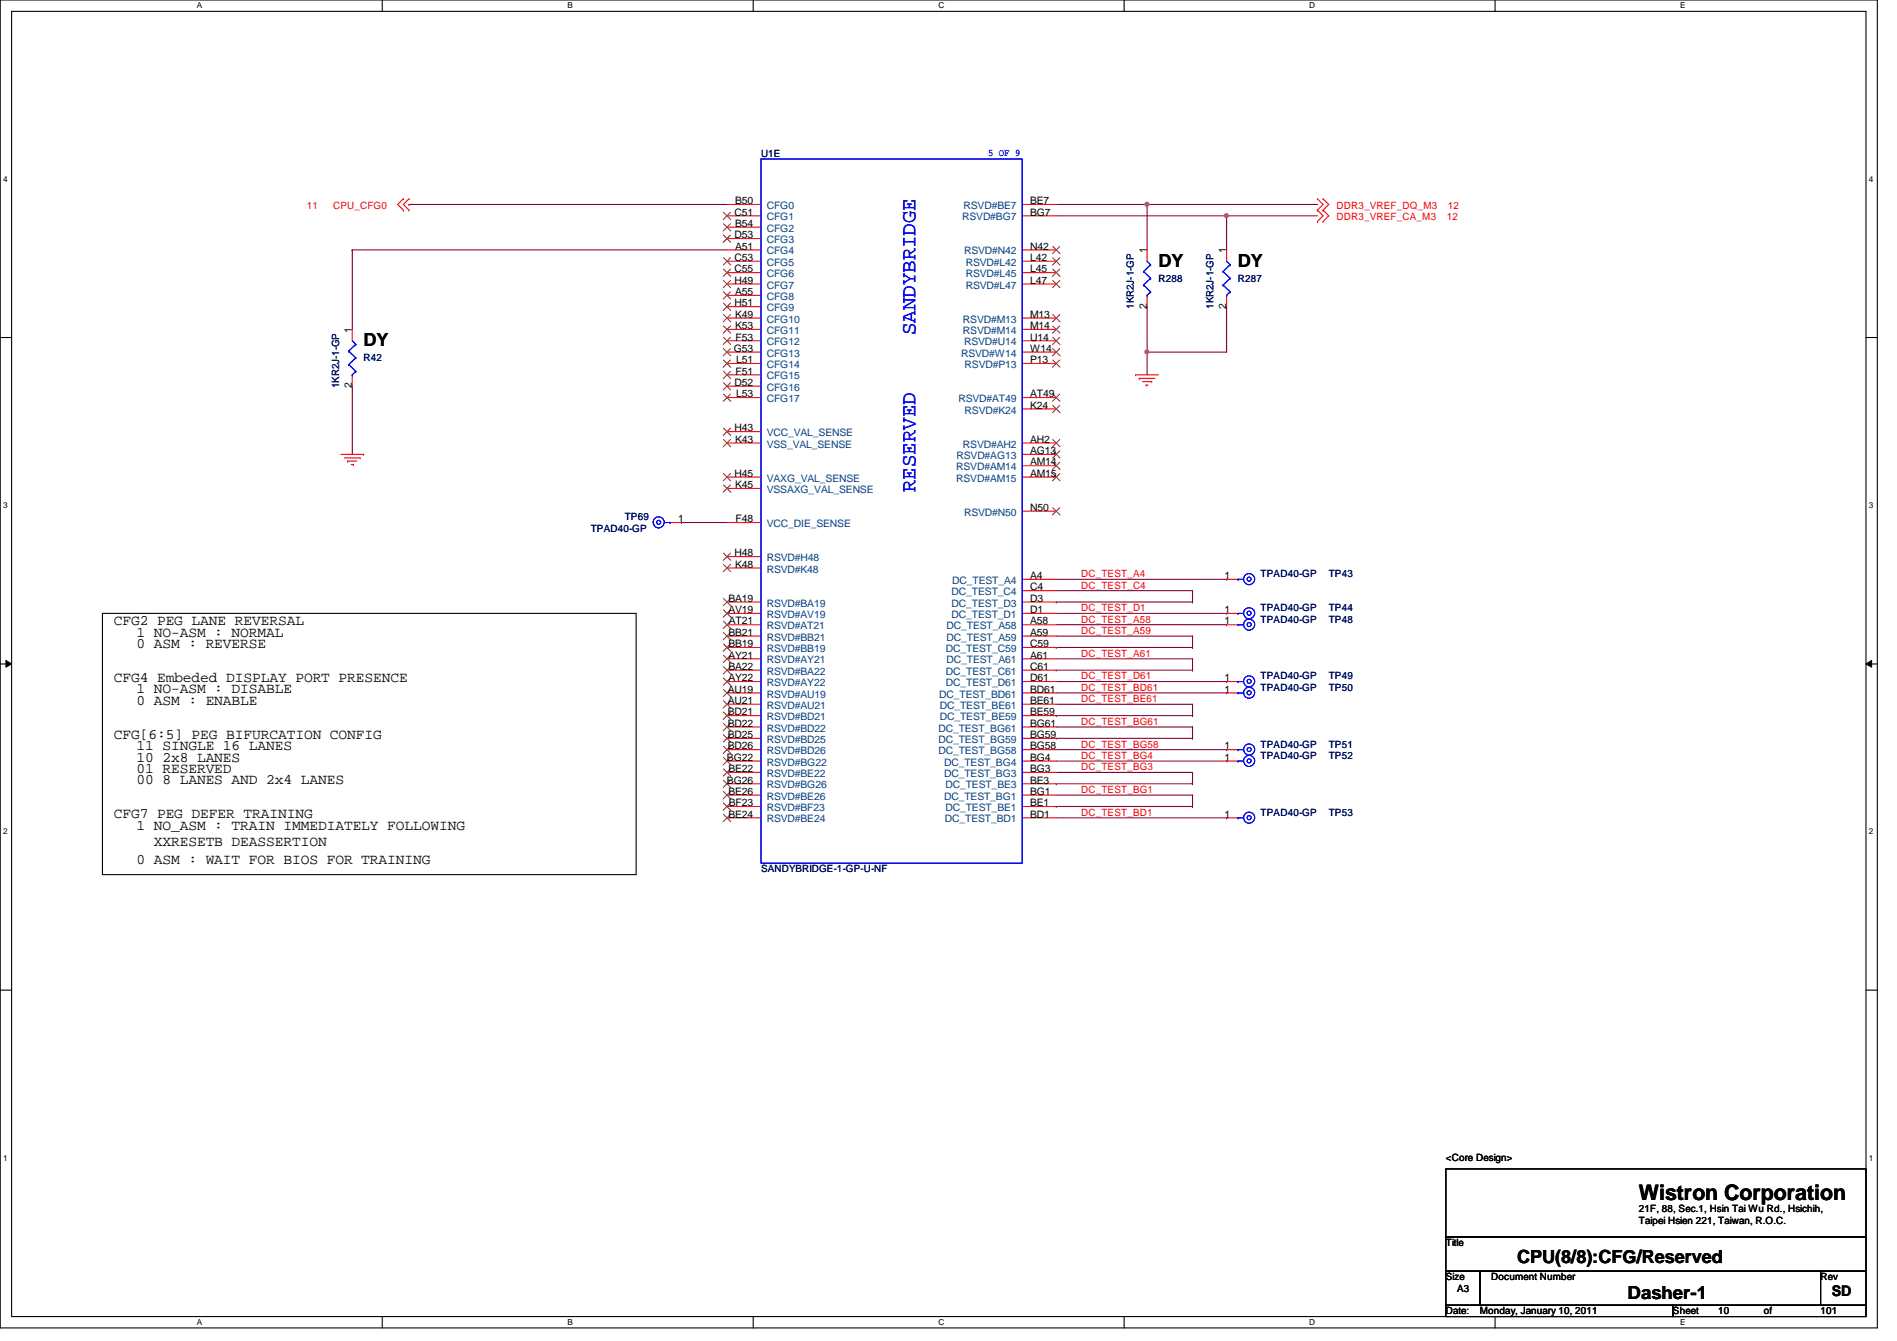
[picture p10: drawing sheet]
<svg xmlns="http://www.w3.org/2000/svg" width="297mm" height="210mm" viewBox="0 0 297 210" stroke-linecap="round" stroke-linejoin="round" font-family="sans-serif">
<path d="M0 0h294v207.9h-294zM1.8 1.8h290.4v204.3h-290.4z" fill="none" stroke="#000" stroke-width=".17"/>
<g fill="#fff">
<path d="M30.8 .2h.8v1.4h-.8z"/>
<path d="M30.8 206.2h.8v1.4h-.8z"/>
</g>
<path d="M59.9 0v1.8M59.9 206.1v1.8" fill="none" stroke="#000" stroke-width=".17"/>
<g fill="#fff">
<path d="M88.9 .2h.8v1.4h-.8z"/>
<path d="M88.9 206.2h.8v1.4h-.8z"/>
</g>
<path d="M117.9 0v1.8M117.9 206.1v1.8" fill="none" stroke="#000" stroke-width=".17"/>
<g fill="#fff">
<path d="M146.9 .2h.9v1.4h-.9z"/>
<path d="M146.9 206.2h.9v1.4h-.9z"/>
</g>
<path d="M176 0v1.8M176 206.1v1.8" fill="none" stroke="#000" stroke-width=".17"/>
<g fill="#fff">
<path d="M205 .2h.9v1.4h-.9z"/>
<path d="M205 206.2h.9v1.4h-.9z"/>
</g>
<path d="M234.1 0v1.8M234.1 206.1v1.8" fill="none" stroke="#000" stroke-width=".17"/>
<g fill="#fff">
<path d="M263.1 .2h.8v1.4h-.8z"/>
<path d="M263.1 206.2h.8v1.4h-.8z"/>
<path d="M.5 27.3h.7v1.4h-.7z"/>
<path d="M292.6 27.3h.7v1.4h-.7z"/>
<path d="M.5 78.4h.7v1.4h-.7z"/>
<path d="M292.6 78.4h.7v1.4h-.7z"/>
</g>
<path d="M0 52.8h1.8M292.2 52.8h1.8" fill="none" stroke="#000" stroke-width=".17"/>
<g fill="#fff">
<path d="M.5 129.5h.7v1.4h-.7z"/>
<path d="M292.6 129.5h.7v1.4h-.7z"/>
</g>
<path d="M0 103.9h1.8M292.2 103.9h1.8" fill="none" stroke="#000" stroke-width=".17"/>
<path d="M.9 103.4l.9 .5-.9 .5zM292.2 103.9l.9-.5v1z" fill="#000"/>
<path d="M.9 103.4l.9 .5-.9 .5zM292.2 103.9l.9-.5v1z" fill="none" stroke="#000" stroke-width=".16"/>
<g fill="#fff">
<path d="M.5 180.5h.7v1.4h-.7z"/>
<path d="M292.6 180.5h.7v1.4h-.7z"/>
</g>
<path d="M0 155h1.8M292.2 155h1.8" fill="none" stroke="#000" stroke-width=".17"/>
<g fill="none" stroke="#800040" stroke-width=".17">
<path d="M55.2 39.1h58.6M55.2 39.1h.1M55.2 39.1v12.5M64 32h49.8M64 32h.1M165.4 32h40.9M165.4 33.8h26.7M179.6 32h.1M179.6 32v7.1M192.1 33.8h.1M55.2 60.5h.1M55.2 60.5v10.6"/>
<path d="M165.4 94.2h21.3M165.4 94.2h.1M165.4 90.7h26.7M165.4 96h26.7M165.4 97.8h26.7M165.4 92.5h21.3M165.4 99.6h21.3M186.7 92.5h.1M186.7 94.2h.1M186.7 99.6h.1M186.7 92.5v1.7M186.7 99.6v1.7"/>
<path d="M192.1 90.7h.1M192.1 96h.1M192.1 97.8h.1M165.4 101.3h21.3M165.4 104.9h21.3M165.4 112h21.3M165.4 115.6h21.3M165.4 101.3h.1M165.4 104.9h.1M165.4 112h.1M165.4 115.6h.1M165.4 106.7h26.7"/>
<path d="M165.4 108.5h26.7M165.4 117.3h26.7M165.4 119.1h26.7M165.4 103.1h21.3M165.4 110.2h21.3M165.4 113.8h21.3M186.7 101.3h.1M186.7 103.1h.1M186.7 104.9h.1M186.7 110.2h.1M186.7 112h.1M186.7 113.8h.1"/>
<path d="M186.7 115.6h.1M186.7 103.1v1.8M186.7 110.2v1.8M186.7 113.8v1.8M192.1 106.7h.1M192.1 108.5h.1M192.1 117.3h.1M192.1 119.1h.1M165.4 122.7h21.3M165.4 126.2h21.3M165.4 122.7h.1M165.4 126.2h.1"/>
<path d="M165.4 128h26.7M165.4 120.9h21.3M165.4 124.5h21.3M186.7 120.9h.1M186.7 122.7h.1M186.7 124.5h.1M186.7 126.2h.1M186.7 120.9v1.8M186.7 124.5v1.7M192.1 128h.1"/>
</g>
<circle cx="179.6" cy="32" r=".32" fill="#f0f"/>
<circle cx="179.6" cy="32" r=".32" fill="none" stroke="#f0f" stroke-width=".17"/>
<path d="M192.1 33.8h.1M192.1 33.8h14.2M179.6 48h.1M179.6 48v7.1M192.1 48h.1M192.1 48v7.1" fill="none" stroke="#800040" stroke-width=".17"/>
<circle cx="192" cy="33.8" r=".32" fill="#f0f"/>
<circle cx="192" cy="33.8" r=".32" fill="none" stroke="#f0f" stroke-width=".17"/>
<path d="M179.6 55.1h12.5M179.6 55.1h.1M179.6 55.1v3.6" fill="none" stroke="#800040" stroke-width=".17"/>
<circle cx="179.6" cy="55.1" r=".32" fill="#f0f"/>
<circle cx="179.6" cy="55.1" r=".32" fill="none" stroke="#f0f" stroke-width=".17"/>
<path d="M192.1 33.8h.1M192.1 33.8v5.3M106.7 81.8h.1M106.7 81.8h7.1" fill="none" stroke="#800040" stroke-width=".17"/>
<g fill="none" stroke="#f00" stroke-width=".17">
<path d="M63.2 31.1h.1M63.2 32.9h.1M63.2 31.1l-.9 .9 .9 .9M64 31.1l-.8 .9 .8 .9M64 31.1h.1M64 32.9h.1M113.8 32h5.4M113.8 33.8h5.4M113.8 35.6h5.4M113.8 37.3h5.4M113.8 39.1h5.4M160.1 32h5.3"/>
<path d="M160.1 33.8h5.3M160.1 39.1h5.3M179.6 39.1v1.8M192.1 39.1v1.8M206.3 31.1h.1M206.3 32.9h.1M206.3 34.7h.1M206.3 31.1l.9 .9-.9 .9M206.3 32.9l.9 .9-.9 .9M207.2 31.1h.1M207.2 32.9h.1M207.2 34.7h.1"/>
<path d="M207.2 31.1l.9 .9-.9 .9M207.2 32.9l.9 .9-.9 .9M55.2 51.6v1.7M55.2 58.7v1.8M113.8 58.7h5.4M113.8 40.9h5.4M113.8 42.7h5.4M113.8 44.4h5.4M113.8 46.2h5.4M113.8 48h5.4M113.8 49.8h5.4M113.8 51.6h5.4"/>
<path d="M113.8 53.3h5.4M113.8 55.1h5.4M113.8 56.9h5.4M160.1 40.9h5.3M160.1 42.7h5.3M160.1 44.4h5.3M160.1 49.8h5.3M160.1 51.6h5.3M160.1 53.3h5.3M160.1 55.1h5.3M160.1 56.9h5.3M177.8 58.7h3.6"/>
<path d="M177.8 58.7h.1M178.4 59.2h2.4M178.4 59.2h.1M178.9 59.7h1.4M179.6 46.2v1.8M180.3 59.7h.1M192.1 46.2v1.8M53.4 71.1h3.5M53.9 71.7h2.5M54.4 72.2h.1M54.4 72.2h1.5M55 72.7h.3"/>
<path d="M55.3 72.7h.1M56.4 71.7h.1M56.9 71.1h.1M113.8 60.5h5.4M113.8 62.2h5.4M113.8 67.6h5.4M113.8 69.3h5.4M113.8 74.7h5.4M113.8 76.5h5.4M160.1 71.1h5.3M160.1 62.2h5.3M160.1 69.3h5.3"/>
<path d="M160.1 74.7h5.3M160.1 72.9h5.3M160.1 64h5.3M179.4 60.3h.4M179.4 60.3h.1M104.9 81.8h1.8M113.8 81.8h5.4M113.8 97.8h5.4M113.8 99.6h5.4M113.8 96h5.4M113.8 94.2h5.4M113.8 87.1h5.4"/>
<path d="M113.8 88.9h5.4M160.1 90.7h5.3M160.1 97.8h5.3M160.1 99.6h5.3M160.1 92.5h5.3M160.1 96h5.3M160.1 94.2h5.3M160.1 80h5.3M192.1 90.7h1.7M192.1 97.8h1.7M192.1 96h1.7M113.8 106.7h5.4"/>
<path d="M113.8 117.3h5.4M113.8 103.1h5.4M113.8 108.5h5.4M113.8 112h5.4M113.8 110.2h5.4M113.8 119.1h5.4M113.8 115.6h5.4M113.8 113.8h5.4M113.8 101.3h5.4M113.8 104.9h5.4M160.1 106.7h5.3M160.1 117.3h5.3"/>
<path d="M160.1 103.1h5.3M160.1 108.5h5.3M160.1 112h5.3M160.1 110.2h5.3M160.1 119.1h5.3M160.1 115.6h5.3M160.1 113.8h5.3M160.1 101.3h5.3M160.1 104.9h5.3M192.1 106.7h1.7M192.1 117.3h1.7M192.1 108.5h1.7"/>
<path d="M192.1 119.1h1.7M113.8 128h5.4M113.8 126.2h5.4M113.8 122.7h5.4M113.8 124.5h5.4M113.8 120.9h5.4M160.1 128h5.3M160.1 126.2h5.3M160.1 122.7h5.3M160.1 124.5h5.3M160.1 120.9h5.3M192.1 128h1.7"/>
</g>
<path d="M16 96h83.6v40.9h-83.6zM226.4 183h65.8v10.6h-65.8zM226.4 193.6h65.8v5.4h-65.8zM226.4 199h5.3v5.3h-5.3zM231.7 199h53.4v5.3h-53.4zM285.1 199h7.1v5.3h-7.1zM226.4 204.3h35.6v1.8h-35.6zM262 204.3h30.2v1.8h-30.2z" fill="none" stroke="#000" stroke-width=".17"/>
<g fill="none" stroke="#00f" stroke-width=".17">
<path d="M119.2 24.9h40.9v110.2h-40.9zM54.6 54.9h.1M54.6 57.1h.1M54.6 54.9l1.1 1.1M54.6 57.1l1.1 1M55.2 58.7h.1M55.2 53.3l.5 .6M55.7 53.9h.1M55.7 56h.1M55.7 58.1h.1M55.7 53.9l-1.1 1M55.7 56l-1.1 1.1"/>
<path d="M55.7 58.1l-.5 .6M179.1 42.5h.1M179.1 44.6h.1M179.1 42.5l1.1 1.1M179.1 44.6l1.1 1.1M179.6 46.2h.1M179.6 40.9l.6 .5M180.2 41.4h.1M180.2 43.6h.1M180.2 45.7h.1M180.2 41.4l-1.1 1.1M180.2 43.6l-1.1 1"/>
<path d="M180.2 45.7l-.6 .5M191.5 42.5h.1M191.5 44.6h.1M191.5 42.5l1.1 1.1M191.5 44.6l1.1 1.1M192.1 46.2h.1M192.1 40.9l.5 .5M192.6 41.4h.1M192.6 43.6h.1M192.6 45.7h.1M192.6 41.4l-1.1 1.1M192.6 43.6l-1.1 1"/>
<path d="M192.6 45.7l-.5 .5M104.1 81.8h.8M104.9 81.8h.1M193.8 90.7h.9M193.8 97.8h.9M193.8 96h.9M193.8 90.7h.1M193.8 97.8h.1M193.8 96h.1M193.8 106.7h.9M193.8 117.3h.9M193.8 108.5h.9"/>
<path d="M193.8 119.1h.9M193.8 106.7h.1M193.8 117.3h.1M193.8 108.5h.1M193.8 119.1h.1M193.8 128h.9M193.8 128h.1"/>
<circle cx="103.1" cy="81.8" r=".32"/>
<circle cx="103.1" cy="81.8" r=".87"/>
<circle cx="195.6" cy="96" r=".32"/>
<circle cx="195.6" cy="97.8" r=".32"/>
<circle cx="195.6" cy="90.7" r=".32"/>
<circle cx="195.6" cy="97.8" r=".87"/>
<circle cx="195.6" cy="96" r=".87"/>
<circle cx="195.6" cy="90.6" r=".87"/>
<circle cx="195.6" cy="108.4" r=".32"/>
<circle cx="195.6" cy="119.1" r=".32"/>
<circle cx="195.6" cy="106.7" r=".32"/>
<circle cx="195.6" cy="117.3" r=".32"/>
<circle cx="195.6" cy="106.7" r=".87"/>
<circle cx="195.6" cy="117.3" r=".87"/>
<circle cx="195.6" cy="108.4" r=".87"/>
<circle cx="195.6" cy="119.1" r=".87"/>
<circle cx="195.6" cy="128" r=".32"/>
<circle cx="195.6" cy="128" r=".87"/>
</g>
<g fill="none" stroke="#804000" stroke-width=".16">
<path d="M113.3 33.2l1.1 1.2M113.3 35l1.1 1.2M113.3 36.8l1.1 1.1M114.4 33.2l-1.2 1.2M114.4 35l-1.2 1.2M114.4 36.8l-1.2 1.1M164.8 38.6l1.2 1.1M165.9 38.6l-1.1 1.1M113.3 40.3l1.1 1.2M113.3 42.1l1.1 1.2M113.3 43.9l1.1 1.1M113.3 45.7l1.1 1.1"/>
<path d="M113.3 47.5l1.1 1.1M113.3 49.2l1.1 1.2M113.3 51l1.1 1.2M113.3 52.8l1.1 1.1M113.3 54.6l1.1 1.1M113.3 56.3l1.1 1.2M113.3 58.1l1.1 1.2M113.3 59.9l1.1 1.1M114.4 40.3l-1.2 1.2M114.4 42.1l-1.2 1.2M114.4 43.9l-1.2 1.1M114.4 45.7l-1.2 1.1"/>
<path d="M114.4 47.5l-1.2 1.1M114.4 49.2l-1.2 1.2M114.4 51l-1.2 1.2M114.4 52.8l-1.2 1.1M114.4 54.6l-1.2 1.1M114.4 56.3l-1.2 1.2M114.4 58.1l-1.2 1.2M114.4 59.9l-1.2 1.1M164.8 40.3l1.2 1.2M164.8 42.1l1.2 1.2M164.8 43.9l1.2 1.1M164.8 49.2l1.2 1.2"/>
<path d="M164.8 51l1.2 1.2M164.8 52.8l1.2 1.1M164.8 54.6l1.2 1.1M164.8 56.3l1.2 1.2M165.9 43.9l-1.1 1.1M165.9 49.2l-1.1 1.2M165.9 51l-1.1 1.2M165.9 52.8l-1.1 1.1M165.9 40.3l-1.1 1.2M165.9 42.1l-1.1 1.2M165.9 54.6l-1.1 1.1M165.9 56.3l-1.1 1.2"/>
<path d="M113.3 61.7l1.1 1.1M113.3 67l1.1 1.2M113.3 68.8l1.1 1.1M113.3 74.1l1.1 1.2M113.3 75.9l1.1 1.1M114.4 61.7l-1.2 1.1M114.4 67l-1.2 1.2M114.4 68.8l-1.2 1.1M114.4 74.1l-1.2 1.2M114.4 75.9l-1.2 1.1M164.8 68.8l1.2 1.1M164.8 70.6l1.2 1.1"/>
<path d="M164.8 72.3l1.2 1.2M164.8 74.1l1.2 1.2M164.8 79.5l1.2 1.1M164.8 61.7l1.2 1.1M164.8 63.5l1.2 1.1M165.9 68.8l-1.1 1.1M165.9 70.6l-1.1 1.1M165.9 72.3l-1.1 1.2M165.9 74.1l-1.1 1.2M165.9 61.7l-1.1 1.1M165.9 63.5l-1.1 1.1M165.9 79.5l-1.1 1.1"/>
<path d="M113.3 93.7l1.1 1.1M113.3 95.5l1.1 1.1M113.3 97.2l1.1 1.2M113.3 99l1.1 1.2M113.3 86.6l1.1 1.1M113.3 88.3l1.1 1.2M114.4 93.7l-1.2 1.1M114.4 95.5l-1.2 1.1M114.4 97.2l-1.2 1.2M114.4 99l-1.2 1.2M114.4 86.6l-1.2 1.1M114.4 88.3l-1.2 1.2"/>
<path d="M113.3 100.8l1.1 1.1M113.3 102.6l1.1 1.1M113.3 104.4l1.1 1.1M113.3 106.1l1.1 1.2M113.3 107.9l1.1 1.2M113.3 109.7l1.1 1.1M113.3 111.5l1.1 1.1M113.3 113.2l1.1 1.2M113.3 115l1.1 1.2M113.3 116.8l1.1 1.1M113.3 118.6l1.1 1.1M114.4 100.8l-1.2 1.1"/>
<path d="M114.4 102.6l-1.2 1.1M114.4 104.4l-1.2 1.1M114.4 106.1l-1.2 1.2M114.4 107.9l-1.2 1.2M114.4 109.7l-1.2 1.1M114.4 111.5l-1.2 1.1M114.4 113.2l-1.2 1.2M114.4 115l-1.2 1.2M114.4 116.8l-1.2 1.1M114.4 118.6l-1.2 1.1M113.3 120.4l1.1 1.1M113.3 122.1l1.1 1.2"/>
<path d="M113.3 123.9l1.1 1.2M113.3 125.7l1.1 1.1M113.3 127.5l1.1 1.1M114.4 120.4l-1.2 1.1M114.4 122.1l-1.2 1.2M114.4 123.9l-1.2 1.2M114.4 125.7l-1.2 1.1M114.4 127.5l-1.2 1.1"/>
</g>
<circle cx="179.6" cy="32" r=".32" fill="#f0f"/>
<circle cx="179.6" cy="32" r=".32" fill="none" stroke="#f0f" stroke-width=".17"/>
<circle cx="192" cy="33.8" r=".32" fill="#f0f"/>
<circle cx="192" cy="33.8" r=".32" fill="none" stroke="#f0f" stroke-width=".17"/>
<circle cx="179.6" cy="55.1" r=".32" fill="#f0f"/>
<circle cx="179.6" cy="55.1" r=".32" fill="none" stroke="#f0f" stroke-width=".17"/>
<g font-size="3.3" fill="#00f">
<text x="143.3" y="52.5" transform="rotate(-90 143.3 52.5)">SANDYBRIDGE</text>
<text x="143.3" y="77" transform="rotate(-90 143.3 77)">RESERVED</text>
</g>
<text font-size="3.3" x="256.6" y="187.9">Wistron Corporation</text>
<g font-size="2.8">
<text x="181.4" y="41.7">DY</text>
<text x="193.8" y="41.7">DY</text>
<text x="56.9" y="54.2">DY</text>
<text x="237.6" y="197.7">CPU(8/8):CFG/Reserved</text>
<text x="254.8" y="203.4">Dasher-1</text>
</g>
<g font-size="2.3">
<text x="17.8" y="97.9">CFG2 PEG LANE REVERSAL</text>
<text x="21.4" y="99.7">1 NO-ASM : NORMAL</text>
<text x="21.4" y="101.4">0 ASM : REVERSE</text>
<text x="17.8" y="106.8">CFG4 Embeded DISPLAY PORT PRESENCE</text>
<text x="21.4" y="108.5">1 NO-ASM : DISABLE</text>
<text x="21.4" y="110.3">0 ASM : ENABLE</text>
<text x="17.8" y="115.7">CFG[6:5] PEG BIFURCATION CONFIG</text>
<text x="21.4" y="117.4">11 SINGLE 16 LANES</text>
<text x="21.4" y="119.2">10 2x8 LANES</text>
<text x="21.4" y="121">01 RESERVED</text>
<text x="21.4" y="122.8">00 8 LANES AND 2x4 LANES</text>
<text x="17.8" y="128.1">CFG7 PEG DEFER TRAINING</text>
<text x="21.4" y="129.9">1 NO_ASM : TRAIN IMMEDIATELY FOLLOWING</text>
<text x="21.4" y="135.2">0 ASM : WAIT FOR BIOS FOR TRAINING</text>
<text x="24.1" y="132.4">XXRESETB DEASSERTION</text>
<text x="286.8" y="202.9">SD</text>
</g>
<g font-size="1.6" fill="#000080">
<text x="119.2" y="24.6">U1E</text>
<text x="181.4" y="44.1">R288</text>
<text x="193.8" y="44.1">R287</text>
<text x="177.5" y="48.3" transform="rotate(-90 177.5 48.3)">1KR2J-1-GP</text>
<text x="190" y="48.3" transform="rotate(-90 190 48.3)">1KR2J-1-GP</text>
<text x="56.9" y="56.6">R42</text>
<text x="53.1" y="60.8" transform="rotate(-90 53.1 60.8)">1KR2J-1-GP</text>
<text x="92.5" y="83.2">TPAD40-GP</text>
<text x="97.8" y="81.4">TP69</text>
<text x="197.4" y="90.3">TPAD40-GP</text>
<text x="197.4" y="95.7">TPAD40-GP</text>
<text x="208.1" y="90.3">TP43</text>
<text x="208.1" y="95.7">TP44</text>
<text x="197.4" y="97.5">TPAD40-GP</text>
<text x="208.1" y="97.5">TP48</text>
<text x="197.4" y="106.3">TPAD40-GP</text>
<text x="208.1" y="106.3">TP49</text>
<text x="197.4" y="108.1">TPAD40-GP</text>
<text x="208.1" y="108.1">TP50</text>
<text x="197.4" y="117">TPAD40-GP</text>
<text x="197.4" y="118.8">TPAD40-GP</text>
<text x="208.1" y="117">TP51</text>
<text x="208.1" y="118.8">TP52</text>
<text x="197.4" y="127.7">TPAD40-GP</text>
<text x="208.1" y="127.7">TP53</text>
<text x="119.2" y="136.6">SANDYBRIDGE-1-GP-U-NF</text>
</g>
<text font-size="1.6" fill="#00f" x="154.7" y="24.3">5 OF 9</text>
<g font-size="1.6" fill="#f00">
<text x="48" y="32.7">11</text>
<text x="52.2" y="32.7">CPU_CFG0</text>
<text x="209.3" y="32.7">DDR3_VREF_DQ_M3</text>
<text x="209.3" y="34.5">DDR3_VREF_CA_M3</text>
<text x="226.6" y="34.5">12</text>
<text x="226.7" y="32.7">12</text>
<text x="169.3" y="90.3">DC_TEST_A4</text>
<text x="169.3" y="95.7">DC_TEST_D1</text>
<text x="169.3" y="92.1">DC_TEST_C4</text>
<text x="169.3" y="97.5">DC_TEST_A58</text>
<text x="169.3" y="99.2">DC_TEST_A59</text>
<text x="169.3" y="106.3">DC_TEST_D61</text>
<text x="169.3" y="102.8">DC_TEST_A61</text>
<text x="169.3" y="108.1">DC_TEST_BD61</text>
<text x="169.3" y="109.9">DC_TEST_BE61</text>
<text x="169.3" y="113.5">DC_TEST_BG61</text>
<text x="169.3" y="117">DC_TEST_BG58</text>
<text x="169.3" y="118.8">DC_TEST_BG4</text>
<text x="169.3" y="120.6">DC_TEST_BG3</text>
<text x="169.3" y="124.1">DC_TEST_BG1</text>
<text x="169.3" y="127.7">DC_TEST_BD1</text>
</g>
<g font-size="1.6">
<text x="115" y="33.7">C51</text>
<text x="115.1" y="32">B50</text>
<text x="115.1" y="35.5">B54</text>
<text x="161.3" y="32">BE7</text>
<text x="161.3" y="33.7">BG7</text>
<text x="115" y="37.3">D53</text>
<text x="115" y="40.9">C53</text>
<text x="115.1" y="39.1">A51</text>
<text x="161.3" y="40.9">L42</text>
<text x="161.3" y="39.1">N42</text>
<text x="179.6" y="39.7" transform="rotate(-90 179.6 39.7)">1</text>
<text x="192" y="39.7" transform="rotate(-90 192 39.7)">1</text>
<text x="115" y="42.6">C55</text>
<text x="115" y="44.4">H49</text>
<text x="115" y="48">H51</text>
<text x="115.1" y="46.2">A55</text>
<text x="161.3" y="42.6">L45</text>
<text x="161.3" y="44.4">L47</text>
<text x="55.1" y="52.1" transform="rotate(-90 55.1 52.1)">1</text>
<text x="115.1" y="49.7">K49</text>
<text x="115.1" y="51.5">K53</text>
<text x="115.2" y="53.3">F53</text>
<text x="161.3" y="49.7">M13</text>
<text x="161.3" y="51.5">M14</text>
<text x="161.3" y="53.3">U14</text>
<text x="179.6" y="48.3" transform="rotate(-90 179.6 48.3)">2</text>
<text x="192" y="48.3" transform="rotate(-90 192 48.3)">2</text>
<text x="114.9" y="55.1">G53</text>
<text x="115.2" y="58.6">F51</text>
<text x="115.3" y="56.9">L51</text>
<text x="161.3" y="55.1">W14</text>
<text x="161.3" y="56.9">P13</text>
<text x="55.1" y="60.8" transform="rotate(-90 55.1 60.8)">2</text>
<text x="115" y="60.4">D52</text>
<text x="115.3" y="62.2">L53</text>
<text x="161.3" y="62.2">AT49</text>
<text x="161.3" y="64">K24</text>
<text x="115" y="67.5">H43</text>
<text x="115.1" y="69.3">K43</text>
<text x="161.3" y="71.1">AG13</text>
<text x="161.3" y="69.3">AH2</text>
<text x="115" y="74.6">H45</text>
<text x="115.1" y="76.4">K45</text>
<text x="161.3" y="72.9">AM14</text>
<text x="161.3" y="74.6">AM15</text>
<text x="106.2" y="81.7">1</text>
<text x="115.2" y="81.7">F48</text>
<text x="161.3" y="80">N50</text>
<text x="115" y="87.1">H48</text>
<text x="115.1" y="88.9">K48</text>
<text x="114" y="94.2">BA19</text>
<text x="114" y="96">AV19</text>
<text x="161.3" y="90.6">A4</text>
<text x="161.3" y="92.4">C4</text>
<text x="161.3" y="96">D1</text>
<text x="161.3" y="94.2">D3</text>
<text x="191.7" y="90.6">1</text>
<text x="191.7" y="96">1</text>
<text x="114" y="99.5">BB21</text>
<text x="114" y="101.3">BB19</text>
<text x="114.1" y="97.7">AT21</text>
<text x="161.3" y="97.7">A58</text>
<text x="161.3" y="99.5">A59</text>
<text x="161.3" y="101.3">C59</text>
<text x="191.7" y="97.7">1</text>
<text x="114" y="103.1">AY21</text>
<text x="114" y="104.9">BA22</text>
<text x="114" y="106.6">AY22</text>
<text x="161.3" y="103.1">A61</text>
<text x="161.3" y="104.9">C61</text>
<text x="161.3" y="106.6">D61</text>
<text x="191.7" y="106.6">1</text>
<text x="114" y="108.4">AU19</text>
<text x="114" y="110.2">AU21</text>
<text x="114" y="112">BD21</text>
<text x="114" y="113.7">BD22</text>
<text x="161.3" y="108.4">BD61</text>
<text x="161.3" y="112">BE59</text>
<text x="161.3" y="110.2">BE61</text>
<text x="161.3" y="113.7">BG61</text>
<text x="191.7" y="108.4">1</text>
<text x="113.8" y="119.1">BG22</text>
<text x="114" y="115.5">BD25</text>
<text x="114" y="117.3">BD26</text>
<text x="161.3" y="117.3">BG58</text>
<text x="161.3" y="115.5">BG59</text>
<text x="161.3" y="119.1">BG4</text>
<text x="191.7" y="117.3">1</text>
<text x="191.7" y="119.1">1</text>
<text x="113.8" y="122.6">BG26</text>
<text x="114" y="120.9">BE22</text>
<text x="114" y="124.4">BE26</text>
<text x="161.3" y="122.6">BE3</text>
<text x="161.3" y="124.4">BG1</text>
<text x="161.3" y="120.9">BG3</text>
<text x="114" y="128">BE24</text>
<text x="114.1" y="126.2">BF23</text>
<text x="161.3" y="126.2">BE1</text>
<text x="161.3" y="128">BD1</text>
<text x="191.7" y="128">1</text>
<text x="226.4" y="181.7">&lt;Core Design&gt;</text>
<text x="256.6" y="191.6">Taipei Hsien 221, Taiwan, R.O.C.</text>
<text x="256.6" y="189.7">21F, 88, Sec.1, Hsin Tai Wu Rd., Hsichih,</text>
<text x="226.4" y="195.1">Title</text>
<text x="226.4" y="200.4">Size</text>
<text x="228.2" y="202.2">A3</text>
<text x="233.5" y="200.4">Document Number</text>
<text x="285.1" y="200.4">Rev</text>
<text x="226.4" y="205.7">Date:</text>
<text x="231.7" y="205.7">Monday, January 10, 2011</text>
<text x="261.9" y="205.7">Sheet</text>
<text x="269.1" y="205.7">10</text>
<text x="276.2" y="205.7">of</text>
<text x="285.1" y="205.7">101</text>
</g>
<g font-size="1.6" fill="#004080">
<text x="120.1" y="32.7">CFG0</text>
<text x="120.1" y="34.5">CFG1</text>
<text x="150.7" y="34.5">RSVD#BG7</text>
<text x="150.9" y="32.7">RSVD#BE7</text>
<text x="120.1" y="36.3">CFG2</text>
<text x="120.1" y="38.1">CFG3</text>
<text x="120.1" y="39.8">CFG4</text>
<text x="120.1" y="41.6">CFG5</text>
<text x="151" y="39.8">RSVD#N42</text>
<text x="151.2" y="41.6">RSVD#L42</text>
<text x="120.1" y="43.4">CFG6</text>
<text x="120.1" y="45.2">CFG7</text>
<text x="120.1" y="46.9">CFG8</text>
<text x="151.2" y="43.4">RSVD#L45</text>
<text x="151.2" y="45.2">RSVD#L47</text>
<text x="120.1" y="48.7">CFG9</text>
<text x="120.1" y="50.5">CFG10</text>
<text x="120.1" y="52.3">CFG11</text>
<text x="150.8" y="50.5">RSVD#M13</text>
<text x="150.8" y="52.3">RSVD#M14</text>
<text x="120.1" y="54.1">CFG12</text>
<text x="120.1" y="55.8">CFG13</text>
<text x="120.1" y="57.6">CFG14</text>
<text x="120.1" y="59.4">CFG15</text>
<text x="150.5" y="55.8">RSVD#W14</text>
<text x="151" y="54.1">RSVD#U14</text>
<text x="151" y="57.6">RSVD#P13</text>
<text x="120.1" y="61.2">CFG16</text>
<text x="120.1" y="62.9">CFG17</text>
<text x="150.1" y="62.9">RSVD#AT49</text>
<text x="151" y="64.7">RSVD#K24</text>
<text x="120.1" y="68.3">VCC_VAL_SENSE</text>
<text x="120.1" y="70.1">VSS_VAL_SENSE</text>
<text x="149.8" y="71.8">RSVD#AG13</text>
<text x="150.8" y="70.1">RSVD#AH2</text>
<text x="120.1" y="75.4">VAXG_VAL_SENSE</text>
<text x="120.1" y="77.2">VSSAXG_VAL_SENSE</text>
<text x="149.7" y="73.6">RSVD#AM14</text>
<text x="149.7" y="75.4">RSVD#AM15</text>
<text x="120.1" y="82.5">VCC_DIE_SENSE</text>
<text x="151" y="80.7">RSVD#N50</text>
<text x="120.1" y="87.8">RSVD#H48</text>
<text x="120.1" y="89.6">RSVD#K48</text>
<text x="120.1" y="95">RSVD#BA19</text>
<text x="149" y="93.2">DC_TEST_C4</text>
<text x="149" y="95">DC_TEST_D3</text>
<text x="149.1" y="91.4">DC_TEST_A4</text>
<text x="120.1" y="96.7">RSVD#AV19</text>
<text x="120.1" y="98.5">RSVD#AT21</text>
<text x="120.1" y="100.3">RSVD#BB21</text>
<text x="148.2" y="98.5">DC_TEST_A58</text>
<text x="148.2" y="100.3">DC_TEST_A59</text>
<text x="149" y="96.7">DC_TEST_D1</text>
<text x="120.1" y="102.1">RSVD#BB19</text>
<text x="120.1" y="103.8">RSVD#AY21</text>
<text x="120.1" y="105.6">RSVD#BA22</text>
<text x="120.1" y="107.4">RSVD#AY22</text>
<text x="148.1" y="102.1">DC_TEST_C59</text>
<text x="148.1" y="105.6">DC_TEST_C61</text>
<text x="148.1" y="107.4">DC_TEST_D61</text>
<text x="148.2" y="103.8">DC_TEST_A61</text>
<text x="120.1" y="109.2">RSVD#AU19</text>
<text x="120.1" y="111">RSVD#AU21</text>
<text x="120.1" y="112.7">RSVD#BD21</text>
<text x="147.1" y="109.2">DC_TEST_BD61</text>
<text x="147.1" y="112.7">DC_TEST_BE59</text>
<text x="147.1" y="111">DC_TEST_BE61</text>
<text x="120.1" y="114.5">RSVD#BD22</text>
<text x="120.1" y="116.3">RSVD#BD25</text>
<text x="120.1" y="118.1">RSVD#BD26</text>
<text x="120.1" y="119.8">RSVD#BG22</text>
<text x="146.9" y="118.1">DC_TEST_BG58</text>
<text x="146.9" y="116.3">DC_TEST_BG59</text>
<text x="146.9" y="114.5">DC_TEST_BG61</text>
<text x="147.8" y="119.8">DC_TEST_BG4</text>
<text x="120.1" y="121.6">RSVD#BE22</text>
<text x="120.1" y="123.4">RSVD#BG26</text>
<text x="120.1" y="125.2">RSVD#BE26</text>
<text x="147.8" y="125.2">DC_TEST_BG1</text>
<text x="147.8" y="121.6">DC_TEST_BG3</text>
<text x="148" y="123.4">DC_TEST_BE3</text>
<text x="120.1" y="127">RSVD#BF23</text>
<text x="120.1" y="128.7">RSVD#BE24</text>
<text x="148" y="128.7">DC_TEST_BD1</text>
<text x="148" y="127">DC_TEST_BE1</text>
</g>
<g font-size="1.3">
<text x="30.8" y="1.3">A</text>
<text x="88.9" y="1.3">B</text>
<text x="146.9" y="1.3">C</text>
<text x="205" y="1.3">D</text>
<text x="263.1" y="1.3">E</text>
<text x=".5" y="28.4">4</text>
<text x="292.6" y="28.4">4</text>
<text x=".5" y="79.5">3</text>
<text x="292.6" y="79.5">3</text>
<text x=".5" y="130.6">2</text>
<text x="292.6" y="130.6">2</text>
<text x=".5" y="181.7">1</text>
<text x="292.6" y="181.7">1</text>
<text x="30.8" y="207.4">A</text>
<text x="88.9" y="207.4">B</text>
<text x="146.9" y="207.4">C</text>
<text x="205" y="207.4">D</text>
<text x="263.1" y="207.4">E</text>
</g>
</svg>
